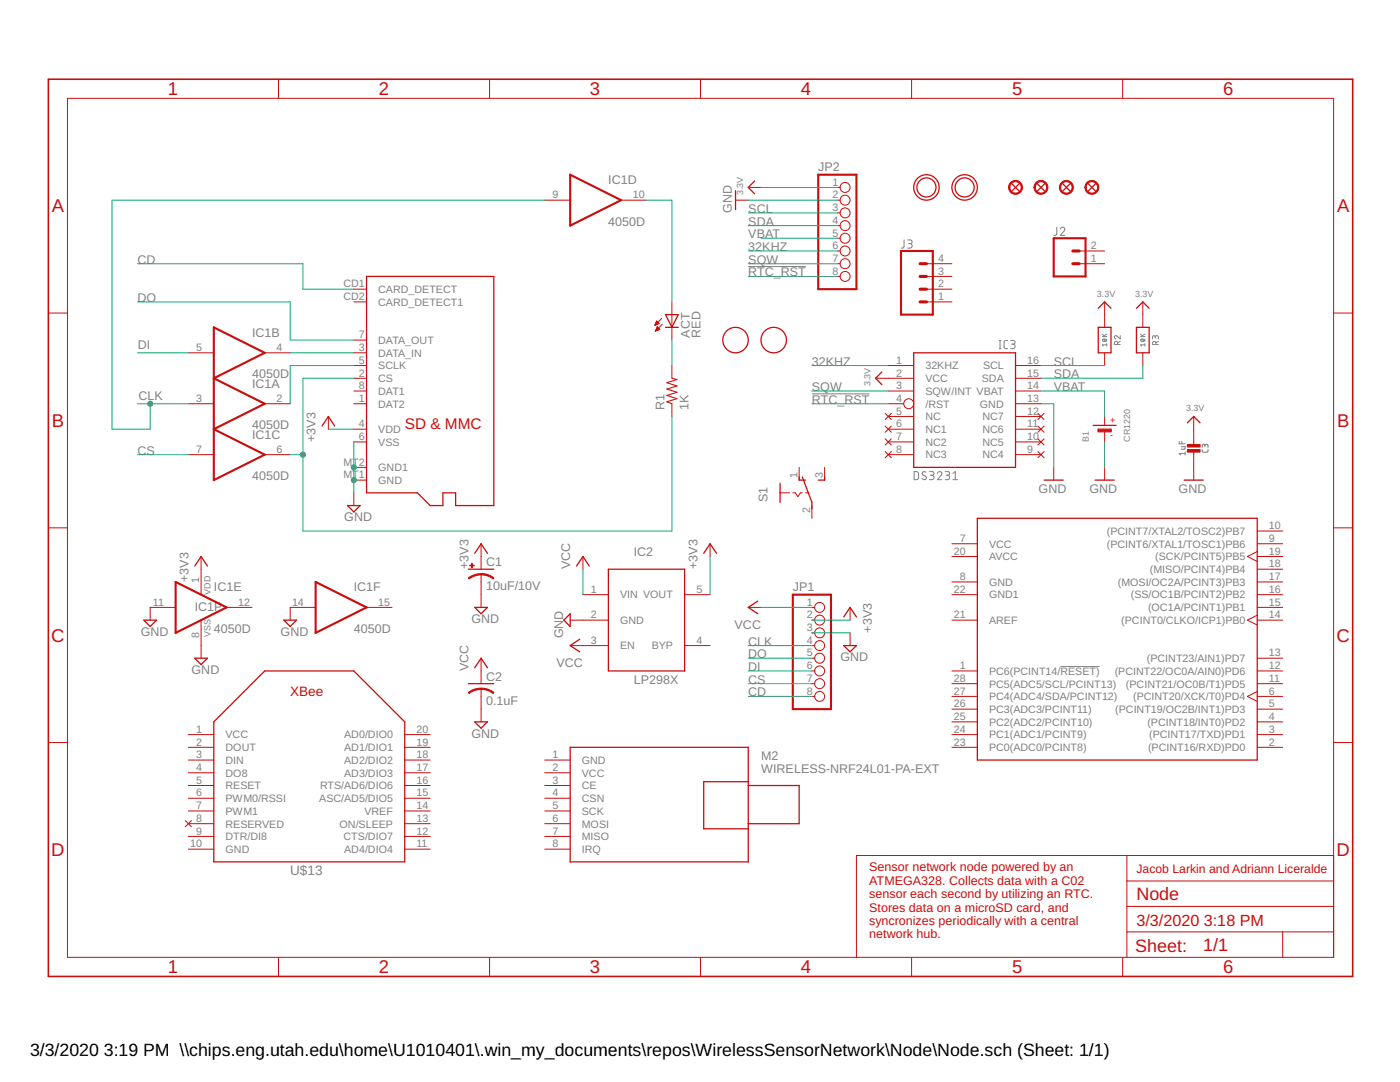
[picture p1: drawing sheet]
<svg xmlns="http://www.w3.org/2000/svg" width="279mm" height="216mm" viewBox="0 0 279 216" stroke-linecap="round" stroke-linejoin="round" font-family="sans-serif">
<g fill="none" stroke="#808080" stroke-width=".2">
<path d="M149.3 53.2h11.5M180.4 47.9v1.4l-.2 .2h-.3M181.1 47.9h.6a.36 .36 0 0 1 .3 .3 .36 .36 0 0 1-.3 .4h-.4M181.6 48.6a.46 .46 0 0 1 .4 .5 .46 .46 0 0 1-.4 .4h-.5M210.9 45.3v1.4l-.2 .2-.3 .1M211.6 45.7a.45 .45 0 0 1 .6-.3 .45 .45 0 0 1 .2 .7l-.8 .9h.9M162 78.6h11.5M199.4 69.6h.4M199.4 67.9h.4M199.6 67.9v1.7M201.1 67.9l-.5 .1-.2 .3v1l.2 .2 .5 .1M201.7 67.9h.5a.36 .36 0 0 1 .4 .4 .36 .36 0 0 1-.4 .4h-.3"/>
<path d="M202.1 68.7a.46 .46 0 0 1 .5 .4 .46 .46 0 0 1-.5 .5h-.4M220 67.2h.9M220 66.7l.5 .5M220.1 67.7l.4-.1 .4 .2a.41 .41 0 0 1-.4 .3 .41 .41 0 0 1-.5-.3zM220.2 67.7l.5 .4M220.9 68.8h-.9l.2 .2M220.9 68.6v.4M220.9 66.7l-.6 .3M223.1 68.7l-.2-.5h-.4l-.1 .5h1.2M223.6 67v.6l-.7-.5a.33 .33 0 0 0-.5 .1 .33 .33 0 0 0 .3 .4M223.6 68.1l-.5 .3M227.6 67.2h.9"/>
<path d="M227.6 66.7l.6 .5M227.8 67.7l.3-.1 .4 .2a.4 .4 0 0 1-.4 .3 .4 .4 0 0 1-.4-.3zM227.8 67.7l.5 .4M228.5 68.8h-.9l.2 .2M228.5 68.6v.4M228.5 66.7l-.5 .3M230.5 67.3l.2-.3h.4l.1 .6M230.5 67.5v-.4l-.3-.1-.2 .1v.5M230.7 68.7l-.2-.5h-.4l-.1 .5h1.2M231.2 68.1l-.5 .3M182.4 94.1h.6l.3 .3v1l-.3 .3h-.6zM184.8 94.2a.41 .41 0 0 0-.6 0 .41 .41 0 0 0 0 .6l.5 .2a.41 .41 0 0 1 .1 .7 .41 .41 0 0 1-.7-.1l-.1-.1"/>
<path d="M185.5 94.1h.5a.36 .36 0 0 1 .4 .4 .36 .36 0 0 1-.4 .3h-.3M185.9 94.8a.44 .44 0 0 1 .5 .5 .44 .44 0 0 1-.5 .4h-.4M187.1 94.5a.44 .44 0 0 1 .6-.4 .44 .44 0 0 1 .1 .7l-.7 .9h.9M188.6 94.1h.6a.36 .36 0 0 1 .3 .4 .36 .36 0 0 1-.3 .3h-.4M189.1 94.8a.44 .44 0 0 1 .4 .5 .44 .44 0 0 1-.4 .4h-.5M190.2 95.7h.9M190.2 94.5l.4-.4v1.6M235.3 88.1v.5h1.2M235.7 89.1h.8l-.1 .5h-.7M235.9 88.1v.5M236.5 90.5h-1.2l.3 .3M236.5 90.2v.6"/>
<path d="M239.9 89.7l.1 .4 .2 .1h.7l.2-.5M240.5 88.9l.1-.2h.4l.1 .6M240.5 89.2l-.1-.4-.3-.2-.2 .2v.5M211.6 133h7.9"/>
</g>
<g fill="none" stroke="#c90d0c" stroke-width=".2">
<path d="M13.5 19.6h252.6v171.4h-252.6zM55.6 15.8v3.8M97.7 15.8v3.8M139.8 15.8v3.8M181.9 15.8v3.8M224 15.8v3.8M108.7 39.9h5.1M124 39.9h5M146.8 39.9h2.5M149.3 37.4h2.6M167.1 39.9h.6M167.1 37.4h.6"/>
<path d="M70.6 57.7h2.6M167.1 42.5h.6M167.1 45h.6M167.1 47.5h.6M167.1 50.1h.6M167.1 52.6h.6M167.1 55.2h.6M184.9 57.7h5.1M184.9 52.6h5.1M184.9 55.2h5.1M215.4 50.1h5.1M215.4 52.6h5.1"/>
<path d="M9.7 62.5h3.8M37.6 70.4h5.1M52.8 70.4h5.1M70.6 70.4h2.6M70.6 75.5h2.6M70.6 72.9h2.6M70.6 67.9h2.6M70.6 78h2.6M70.6 60.2h2.6M130.7 64.8h.2M130.8 64.7h.4M130.8 64.6h.7"/>
<path d="M130.8 66h.1M130.9 64.5h.6M130.9 65.9h.3M130.9 64.4h.5M130.9 65.8h.6M131 64.2h.2M131 65.7h.7M131 64.1h.1M131 65.6h.6M131 64.1l.6 .5-.9 .3zM131.1 65.4h.3M131.1 65.3h.2"/>
<path d="M131.2 65.2l-.4 .9M131.2 65.2l.5 .5-.9 .4M131.2 65.2h.1M132.1 63.5l-1.4 1.4M132.2 64.7l-1.4 1.4M134.1 60.2v7.7M134.1 72.9v2.6M174.7 75.5h7.7M177.3 72.9h5.1M177.3 78h5.1M184.9 60.2h5.1M202.7 75.5h5.1"/>
<path d="M202.7 72.9h5.1M202.7 78h5.1M220.5 60.2v5.1M220.5 70.4v2.5M228.1 60.2v5.1M228.1 70.4v2.5M266.1 62.5h3.9M37.6 80.6h5.1M37.6 90.7h5.1M52.8 80.6h5.1M52.8 90.7h5.1M65.5 83.1v2.5"/>
<path d="M70.6 80.6h2.6M70.6 88.2h2.6M70.6 85.6h2.6M70.6 95.8h2.6M70.6 93.3h2.6M70.6 98.3v2.6M134.1 80.6v2.5M155.7 98.3h1.9M158.2 98.3h.5l.5 .8 .5-.8h.4M159.5 93.3v2.5M160.8 98.3h.6M164.6 93.3v2.5"/>
<path d="M176.7 82.5l1.2 1.2M176.7 85l1.2 1.3M176.7 87.6l1.2 1.2M176.7 90.1l1.2 1.2M177.3 80.6h3.1M177.3 90.7h5.1M177.3 88.2h5.1M177.3 85.6h5.1M177.3 83.1h5.1M177.9 82.5l-1.2 1.2M177.9 85l-1.2 1.3M177.9 87.6l-1.2 1.2"/>
<path d="M177.9 90.1l-1.2 1.2M202.7 80.6h5.1M202.7 90.7h5.1M202.7 88.2h5.1M202.7 85.6h5.1M202.7 83.1h5.1M207.1 90.1l1.3 1.2M207.1 87.6l1.3 1.2M207.1 85l1.3 1.3M207.1 82.5l1.3 1.2M208.4 90.1l-1.3 1.2M208.4 87.6l-1.3 1.2"/>
<path d="M208.4 85l-1.3 1.3M208.4 82.5l-1.3 1.2M210.3 93.3v2.5M220.5 83.1v1.7M220.5 86.3v1.9M220.5 93.3v2.5M238.2 83.1v5.8M238.2 90v5.8M9.7 105.3h3.8M40.1 111v7.7M96 108.5v5.1M96 114.6v6.6"/>
<path d="M116.3 118.7h5.1M116.3 111v2.6M136.6 118.7h5.1M141.7 108.5v2.5M162 100.9v2.5M190 118.7h5.1M190 108.5h5.1M190 111h5.1M190 116.1h5.1M250.9 118.7h5.1M250.9 108.5h5.1M250.9 111h5.1"/>
<path d="M250.9 116.1h5.1M250.9 106h5.1M250.9 113.6h5.1M250.9 110l-2 1 2 1M266.1 105.3h3.9M35.1 121.2h-5.1v2.5M40.1 123.7v7.6M45.2 121.2h5.1M63 121.2h-5.1v2.5M73.2 121.2h5M96 131.3v5.1M96 137.4v6.6"/>
<path d="M113.8 123.7h7.6M113.8 128.8h7.6M136.6 128.8h5.1M149.3 121.2h2.6M162 121.2h.6M162 123.7h.6M162 128.8h.6M162 126.3h.6M162 131.3h.6M162 133.9h.6M162 136.4h.6M162 139h.6"/>
<path d="M169.7 121.2v2.5M169.7 126.3v2.5M190 123.7h5.1M190 133.9h5.1M190 136.4h5.1M190 139h5.1M250.9 121.2h5.1M250.9 123.7h5.1M250.9 131.3h5.1M250.9 133.9h5.1M250.9 136.4h5.1M250.9 139h5.1"/>
<path d="M250.9 138l-2 1 2 1M250.9 122.7l-2 1 2 1M9.7 148.2h3.8M37.6 146.6h5.1M37.6 149.1h5.1M37.6 151.7h5.1M37.6 154.2h5.1M37.6 156.7h5.1M37.6 159.3h5.1M80.8 146.6h5.1M80.8 149.1h5.1M80.8 151.7h5.1"/>
<path d="M80.8 154.2h5.1M80.8 156.7h5.1M80.8 159.3h5.1M108.7 151.7h5.1M108.7 154.2h5.1M108.7 156.7h5.1M108.7 159.3h5.1M190 141.5h5.1M190 144h5.1M190 146.6h5.1M190 149.1h5.1M250.9 141.5h5.1"/>
<path d="M250.9 144h5.1M250.9 146.6h5.1M250.9 149.1h5.1M266.1 148.2h3.9M37 163.7l1.2 1.3M37.6 161.8h5.1M37.6 164.4h5.1M37.6 166.9h5.1M37.6 169.4h5.1M38.2 163.7l-1.2 1.3M80.8 161.8h5.1M80.8 164.4h5.1"/>
<path d="M80.8 166.9h5.1M80.8 169.4h5.1M108.7 161.8h5.1M108.7 164.4h5.1M108.7 166.9h5.1M108.7 169.4h5.1M224.9 170.7v20.3M224.9 175.8h41.2M266.1 170.7h-95.2v20.3M55.6 191v3.8M97.7 191v3.8M139.8 191v3.8"/>
<path d="M181.9 191v3.8M224 191v3.8M224.9 185.9h41.2M224.9 180.9h41.2M256 185.9v5.1"/>
<circle cx="168.7" cy="37.4" r=".99"/>
<circle cx="168.7" cy="39.9" r=".99"/>
<circle cx="168.7" cy="42.5" r=".99"/>
<circle cx="168.7" cy="45" r=".99"/>
<circle cx="168.7" cy="47.5" r=".99"/>
<circle cx="168.7" cy="55.2" r=".99"/>
<circle cx="168.7" cy="50.1" r=".99"/>
<circle cx="168.7" cy="52.6" r=".99"/>
<circle cx="181.4" cy="80.6" r=".99"/>
<circle cx="163.6" cy="123.7" r=".99"/>
<circle cx="163.6" cy="121.2" r=".99"/>
<circle cx="163.6" cy="126.3" r=".99"/>
<circle cx="163.6" cy="131.3" r=".99"/>
<circle cx="163.6" cy="133.9" r=".99"/>
<circle cx="163.6" cy="139" r=".99"/>
<circle cx="163.6" cy="136.4" r=".99"/>
<circle cx="163.6" cy="128.8" r=".99"/>
</g>
<path d="M9.7 15.8h260.3v179h-260.3z" fill="none" stroke="#c90d0c" stroke-width=".32"/>
<path d="M113.8 34.9l10.2 5-10.2 5.1zM163.3 34.9h7.6v22.8h-7.6zM179.8 50.1h6.4v12.7h-6.4zM210.3 47.5h6.3v7.7h-6.3zM42.7 65.3l10.1 5.1-10.1 5.1 10.1 5.1-10.1 5 10.1 5.1-10.1 5.1zM35.1 116.1l10.1 5.1-10.1 5.1zM63 116.1l10.2 5.1-10.2 5.1zM158.2 118.7h7.6v22.8h-7.6z" fill="none" stroke="#c90d0c" stroke-width=".42"/>
<g fill="none" stroke="#c90d0c" stroke-width=".25">
<path d="M146.8 38v3.8M150.6 36.1l-1.3 1.3 1.3 1.3M201.9 36.6l1.5 1.6M203.4 36.6l-1.5 1.6M207 36.6l1.5 1.6M208.5 36.6l-1.5 1.6M212.1 36.6l1.5 1.6M213.6 36.6l-1.5 1.6M217.1 36.6l1.6 1.6M218.7 36.6l-1.6 1.6M73.2 55.2h25.4v45.7h-7.7v-2.6h-2.5v2.6h-2.5l-2.6-2.6h-10.1zM132.8 62.8h2.6l-1.3 2.5z"/>
<path d="M132.8 65.3h2.6M176 74.2l-1.3 1.3 1.3 1.3M182.4 70.4h20.3v22.9h-20.3zM219.2 65.3h2.5v5.1h-2.5zM219.2 61.5l1.3-1.3 1.2 1.3M226.8 65.3h2.5v5.1h-2.5zM226.8 61.5l1.3-1.3 1.2 1.3M64.3 85l1.2-1.9 1.3 1.9M155.7 96.4v3.8M159.5 95.2v.6h1.3M160.1 95.2l1.9 5v1.3M164.6 95.2v.6h-1.3"/>
<path d="M208.4 95.8h3.8M218.2 84.9h4.5M218.5 95.8h3.9M219.2 85.6h2.5v.5h-2.5zM219.2 85.9h2.5M236.3 95.8h3.8M237 84.4l1.2-1.3 1.3 1.3M38.9 112.9l1.2-1.9 1.3 1.9M69.3 100.9h2.6l-1.3 1.3zM93.5 113.6h5.1M94.7 110.4l1.3-1.9 1.3 1.9M115.1 112.9l1.2-1.9 1.3 1.9"/>
<path d="M121.4 113.6h15.2v20.3h-15.2zM140.4 110.4l1.3-1.9 1.3 1.9M151.2 119.9l-1.9 1.3 1.9 1.3M195.1 103.4h55.8v48.3h-55.8zM28.7 123.7h2.5l-1.2 1.3zM38.9 131.3h2.5l-1.3 1.3zM52.8 133.9h17.8l10.2 10.1v28h-38.1v-28zM56.6 123.7h2.6l-1.3 1.3zM93.5 136.4h5.1M94.7 121.2h2.6l-1.3 1.3zM94.7 133.2l1.3-1.9 1.3 1.9M113.8 122.5v2.5l-1.3-1.3z"/>
<path d="M115.7 127.6l-1.9 1.2 1.9 1.3M168.4 123.1l1.3-1.9 1.2 1.9M168.4 128.8h2.5l-1.2 1.3zM94.7 144h2.6l-1.3 1.3zM113.8 149.1h35.5v22.9h-35.5zM149.3 156.7h10.2v7.7h-10.2M149.3 156h-8.9v9.4h8.9"/>
<circle cx="184.9" cy="37.4" r="1.91"/>
<circle cx="184.9" cy="37.4" r="2.54"/>
<circle cx="192.5" cy="37.4" r="1.91"/>
<circle cx="192.5" cy="37.4" r="2.54"/>
<circle cx="146.8" cy="67.9" r="2.54"/>
<circle cx="154.4" cy="67.9" r="2.54"/>
</g>
<g fill="#c90d0c" stroke="#c90d0c" stroke-width=".2">
<path d="M96 114.4h.3a3.9 3.9 0 0 1 2.3 .9l-.2 .2-1.4-.7-1-.1z" fill-rule="evenodd"/>
<path d="M93.5 115.3l1.2-.6 1.3-.2v.2l-1 .2-1.4 .6z" fill-rule="evenodd"/>
<path d="M96 137.3l1.4 .2 1.2 .7-.2 .2-1.4-.7-1-.1z" fill-rule="evenodd"/>
<path d="M93.5 138.2l1.2-.7 1.3-.2v.3l-1.5 .3-.9 .5z" fill-rule="evenodd"/>
<path d="M211.8 36.4a1.4 1.4 0 0 1 2.2 .3 1.4 1.4 0 0 1-.8 2 1.4 1.4 0 0 1-1.8-1.3h.3a1.14 1.14 0 0 1 1.7-1 1.14 1.14 0 0 1 .1 2 1.14 1.14 0 0 1-1.8-.7v-.3h-.3z" fill-rule="evenodd"/>
<path d="M201.7 36.4a1.4 1.4 0 0 1 2.2 .3 1.4 1.4 0 0 1-.8 2 1.4 1.4 0 0 1-1.8-1.3h.2a1.14 1.14 0 0 1 1.6-1.1 1.14 1.14 0 0 1 .3 1.9 1.14 1.14 0 0 1-1.8-.5l-.1-.3h-.2z" fill-rule="evenodd"/>
<path d="M206.7 36.4a1.4 1.4 0 0 1 2.2 .3 1.4 1.4 0 0 1-.8 2 1.4 1.4 0 0 1-1.7-1.3h.2a1.14 1.14 0 0 1 1.6-1.1 1.14 1.14 0 0 1 .3 1.9 1.14 1.14 0 0 1-1.8-.5l-.1-.3h-.2z" fill-rule="evenodd"/>
<path d="M216.9 36.4a1.4 1.4 0 0 1 2.2 .3 1.4 1.4 0 0 1-.8 2 1.4 1.4 0 0 1-1.8-1.3h.3a1.14 1.14 0 0 1 1.6-1 1.14 1.14 0 0 1 .2 2 1.14 1.14 0 0 1-1.8-.7v-.3h-.3z" fill-rule="evenodd"/>
</g>
<g fill="#c90d0c" stroke="#c90d0c" stroke-width=".2">
<path d="M93.7 112.8h.9v.1h-.9z"/>
<path d="M94.1 112.4h.2v.9h-.2z"/>
<path d="M237 88.7h2.5v.5h-2.5z"/>
<path d="M237 89.7h2.5v.5h-2.5z"/>
</g>
<path d="M134.1 75.5l1 .2-2 .7 2 .6-2 .6 2 .7-2 .6 2 .6-2 .7 1 .4" fill="none" stroke="#c90d0c" stroke-width=".21"/>
<path d="M183.6 52.6h1.3M183.6 55.2h1.3M183.6 57.7h1.3M214.1 50.1h1.3M214.1 52.6h1.3M183.6 60.2h1.3" fill="none" stroke="#c90d0c" stroke-width=".61"/>
<g fill="none" stroke="#0dab76" stroke-width=".2">
<path d="M108.7 39.9h-86.3v45.7h7.6v-5M129 39.9h5.1v20.3M149.3 39.9h17.8M151.9 37.4h15.2M27.4 52.6h33.1v5.1h10.1M149.3 52.6h17.8M149.3 45h17.8M149.3 42.5h17.8M149.3 50.1h17.8M149.3 55.2h17.8M151.9 47.5h15.2M27.4 60.2h30.5v7.7h12.7"/>
<path d="M27.4 70.4h10.2M57.9 70.4h12.7M70.6 75.5h-10.1v30.5h73.6v-22.9M70.6 72.9h-12.7v7.7M134.1 67.9v5M162 72.9h15.3M162 78h15.3M207.8 72.9h12.7M207.8 78h12.7v5.1M228.1 72.9v2.6h-20.3M27.4 90.7h10.2M27.4 80.6h10.2"/>
<path d="M57.9 90.7h2.6M65.5 85.6h5.1M70.6 88.2v10.1M162 80.6h15.3M207.8 80.6h2.5v12.7M220.5 88.2v5.1M116.3 113.6v5.1M141.7 111v7.7M149.3 139h12.7M149.3 131.3h12.7M149.3 133.9h12.7M149.3 128.8h12.7"/>
<path d="M149.3 136.4h12.7M151.9 121.2h10.1M162 123.7h7.7M162 126.3h7.7"/>
</g>
<g fill="#0dab76" stroke="#0dab76" stroke-width=".2">
<circle cx="60.5" cy="90.7" r=".51"/>
<circle cx="70.6" cy="93.3" r=".51"/>
<circle cx="70.6" cy="95.8" r=".51"/>
<circle cx="30" cy="80.6" r=".51"/>
</g>
<g font-size="3.7" fill="#c90d0c">
<text x="33.5" y="19">1</text>
<text x="75.6" y="19">2</text>
<text x="117.7" y="19">3</text>
<text x="159.9" y="19">4</text>
<text x="202" y="19">5</text>
<text x="244.1" y="19">6</text>
<text x="10.3" y="42.3">A</text>
<text x="266.8" y="42.3">A</text>
<text x="10.3" y="85.2">B</text>
<text x="266.8" y="85.2">B</text>
<text x="10.2" y="128">C</text>
<text x="266.7" y="128">C</text>
<text x="10.2" y="170.9">D</text>
<text x="266.7" y="170.9">D</text>
<text x="33.5" y="194.2">1</text>
<text x="75.6" y="194.2">2</text>
<text x="117.7" y="194.2">3</text>
<text x="159.9" y="194.2">4</text>
<text x="202" y="194.2">5</text>
<text x="244.1" y="194.2">6</text>
</g>
<g font-size="3.6" fill="#c90d0c">
<text x="226.8" y="179.6">Node</text>
<text x="226.5" y="189.9">Sheet:</text>
<text x="240.1" y="189.8">1/1</text>
</g>
<g font-size="3.5">
<text x="6" y="210.7">3/3/2020</text>
<text x="20.7" y="210.7">3:19 PM \\chips.eng.utah.edu\home\U1010401\.win_my_documents\repos\WirelessSensorNetwork\Node\Node.sch (Sheet: 1/1)</text>
</g>
<g font-size="3.2" fill="#c90d0c">
<text x="226.8" y="184.7">3/3/2020</text>
<text x="240.3" y="184.7">3:18 PM</text>
</g>
<text font-size="3.1" fill="#c90d0c" x="80.8" y="85.6">SD &amp; MMC</text>
<text font-size="2.7" fill="#c90d0c" x="57.9" y="139">XBee</text>
<text font-size="2.7" fill="#808080" x="57.9" y="174.5">U$13</text>
<g font-size="2.5" fill="#808080">
<text x="163.3" y="34.2">JP2</text>
<text x="121.4" y="36.8">IC1D</text>
<text x="121.4" y="45">4050D</text>
<text x="146" y="42.5" transform="rotate(-90 146 42.5)">GND</text>
<text x="149.3" y="45">SDA</text>
<text x="149.3" y="42.5">SCL</text>
<text x="149.3" y="47.6">VBAT</text>
<text x="27.4" y="52.6">CD</text>
<text x="149.3" y="50.1">32KHZ</text>
<text x="149.3" y="52.6">SQW</text>
<text x="149.3" y="55.2">RTC_RST</text>
<text x="27.4" y="60.2">DO</text>
<text x="27.5" y="69.6">DI</text>
<text x="50.3" y="67.2">IC1B</text>
<text x="137.7" y="67.4" transform="rotate(-90 137.7 67.4)">ACT</text>
<text x="139.8" y="67.4" transform="rotate(-90 139.8 67.4)">RED</text>
<text x="50.3" y="75.5">4050D</text>
<text x="50.3" y="77.4">IC1A</text>
<text x="162" y="72.9">32KHZ</text>
<text x="210.3" y="75.5">SDA</text>
<text x="210.3" y="72.9">SCL</text>
<text x="27.6" y="79.8">CLK</text>
<text x="132.6" y="81.8" transform="rotate(-90 132.6 81.8)">R1</text>
<text x="137.4" y="81.8" transform="rotate(-90 137.4 81.8)">1K</text>
<text x="162" y="78">SQW</text>
<text x="162" y="80.6">RTC_RST</text>
<text x="210.3" y="78">VBAT</text>
<text x="50.3" y="85.6">4050D</text>
<text x="50.3" y="87.5">IC1C</text>
<text x="63" y="88.2" transform="rotate(-90 63 88.2)">+3V3</text>
<text x="27.4" y="90.7">CS</text>
<text x="50.3" y="95.8">4050D</text>
<text x="153.1" y="100.2" transform="rotate(-90 153.1 100.2)">S1</text>
<text x="207.3" y="98.3">GND</text>
<text x="217.4" y="98.3">GND</text>
<text x="235.2" y="98.3">GND</text>
<text x="68.7" y="104.1">GND</text>
<text x="93.5" y="113.6" transform="rotate(-90 93.5 113.6)">+3V3</text>
<text x="97" y="112.9">C1</text>
<text x="113.8" y="113.6" transform="rotate(-90 113.8 113.6)">VCC</text>
<text x="126.5" y="111">IC2</text>
<text x="139.2" y="113.6" transform="rotate(-90 139.2 113.6)">+3V3</text>
<text x="37.6" y="116.1" transform="rotate(-90 37.6 116.1)">+3V3</text>
<text x="42.7" y="118">IC1E</text>
<text x="70.6" y="118">IC1F</text>
<text x="97" y="117.8">10uF/10V</text>
<text x="158.2" y="118">JP1</text>
<text x="38.9" y="121.8">IC1P</text>
<text x="94.1" y="124.4">GND</text>
<text x="146.6" y="125.5">VCC</text>
<text x="28.1" y="126.9">GND</text>
<text x="42.7" y="126.3">4050D</text>
<text x="56" y="126.9">GND</text>
<text x="70.6" y="126.3">4050D</text>
<text x="112.4" y="127.4" transform="rotate(-90 112.4 127.4)">GND</text>
<text x="149.3" y="131.3">DO</text>
<text x="149.3" y="128.8">CLK</text>
<text x="167.7" y="132">GND</text>
<text x="174" y="126.3" transform="rotate(-90 174 126.3)">+3V3</text>
<text x="38.2" y="134.5">GND</text>
<text x="93.5" y="133.9" transform="rotate(-90 93.5 133.9)">VCC</text>
<text x="97" y="135.8">C2</text>
<text x="111.1" y="133.1">VCC</text>
<text x="126.5" y="136.4">LP298X</text>
<text x="149.3" y="133.9">DI</text>
<text x="149.3" y="136.4">CS</text>
<text x="97" y="140.6">0.1uF</text>
<text x="149.3" y="139">CD</text>
<text x="94.1" y="147.2">GND</text>
<text x="151.9" y="154.2">WIRELESS-NRF24L01-PA-EXT</text>
<text x="151.9" y="151.7">M2</text>
</g>
<g font-size="2.5" fill="#c90d0c">
<text x="173.5" y="173.9">Sensor network node powered by an</text>
<text x="173.5" y="176.5">ATMEGA328. Collects data with a C02</text>
<text x="173.5" y="179.2">sensor each second by utilizing an RTC.</text>
<text x="173.5" y="181.9">Stores data on a microSD card, and</text>
<text x="173.5" y="184.5">syncronizes periodically with a central</text>
<text x="173.5" y="187.2">network hub.</text>
</g>
<text font-size="2.4" fill="#c90d0c" x="226.8" y="174.3">Jacob Larkin and Adriann Liceralde</text>
<g font-size="2.1" fill="#808080">
<text x="110.3" y="39.6">9</text>
<text x="126.3" y="39.6">10</text>
<text x="166.1" y="37">1</text>
<text x="166.1" y="39.6">2</text>
<text x="166.1" y="42.1">3</text>
<text x="166.1" y="44.7">4</text>
<text x="166.1" y="47.2">5</text>
<text x="166.1" y="49.7">6</text>
<text x="166.1" y="52.3">7</text>
<text x="187.2" y="52.3">4</text>
<text x="217.7" y="52.3">1</text>
<text x="217.7" y="49.7">2</text>
<text x="68.5" y="57.4">CD1</text>
<text x="68.5" y="59.9">CD2</text>
<text x="75.5" y="58.5">CARD_DETECT</text>
<text x="166.1" y="54.8">8</text>
<text x="187.2" y="59.9">1</text>
<text x="187.2" y="57.4">2</text>
<text x="187.2" y="54.8">3</text>
<text x="75.5" y="61">CARD_DETECT1</text>
<text x="39.2" y="70">5</text>
<text x="55.2" y="70">4</text>
<text x="71.6" y="70">3</text>
<text x="71.6" y="67.5">7</text>
<text x="75.5" y="71.2">DATA_IN</text>
<text x="75.5" y="68.6">DATA_OUT</text>
<text x="71.6" y="75.1">2</text>
<text x="71.6" y="72.6">5</text>
<text x="71.6" y="77.7">8</text>
<text x="75.5" y="76.2">CS</text>
<text x="75.5" y="73.7">SCLK</text>
<text x="178.8" y="72.6">1</text>
<text x="178.8" y="77.7">3</text>
<text x="178.8" y="75.1">2</text>
<text x="184.7" y="73.7">32KHZ</text>
<text x="184.7" y="76.2">VCC</text>
<text x="196" y="76.2">SDA</text>
<text x="196.2" y="73.7">SCL</text>
<text x="205" y="72.6">16</text>
<text x="205" y="75.1">15</text>
<text x="205" y="77.7">14</text>
<text x="39.2" y="80.2">3</text>
<text x="55.2" y="80.2">2</text>
<text x="71.6" y="80.2">1</text>
<text x="75.5" y="78.8">DAT1</text>
<text x="75.5" y="81.3">DAT2</text>
<text x="178.8" y="80.2">4</text>
<text x="178.8" y="82.7">5</text>
<text x="184.7" y="81.3">/RST</text>
<text x="184.7" y="78.8">SQW/INT VBAT</text>
<text x="184.7" y="83.9">NC</text>
<text x="195.6" y="81.3">GND</text>
<text x="196.1" y="83.9">NC7</text>
<text x="205" y="80.2">13</text>
<text x="205" y="82.7">12</text>
<text x="71.6" y="87.8">6</text>
<text x="71.6" y="85.3">4</text>
<text x="75.5" y="88.9">VSS</text>
<text x="75.5" y="86.4">VDD</text>
<text x="178.8" y="85.3">6</text>
<text x="178.8" y="87.8">7</text>
<text x="184.7" y="86.4">NC1</text>
<text x="184.7" y="88.9">NC2</text>
<text x="196.1" y="88.9">NC5</text>
<text x="196.1" y="86.4">NC6</text>
<text x="205" y="87.8">10</text>
<text x="205" y="85.3">11</text>
<text x="39.2" y="90.4">7</text>
<text x="55.2" y="90.4">6</text>
<text x="68.5" y="95.4">MT1</text>
<text x="68.5" y="92.9">MT2</text>
<text x="75.5" y="94">GND1</text>
<text x="159.1" y="95.4" transform="rotate(-90 159.1 95.4)">1</text>
<text x="164.2" y="95.4" transform="rotate(-90 164.2 95.4)">3</text>
<text x="178.8" y="90.4">8</text>
<text x="184.7" y="91.5">NC3</text>
<text x="196.1" y="91.5">NC4</text>
<text x="205" y="90.4">9</text>
<text x="75.5" y="96.6">GND</text>
<text x="161.7" y="102.4" transform="rotate(-90 161.7 102.4)">2</text>
<text x="220.9" y="106.7">(PCINT7/XTAL2/TOSC2)PB7</text>
<text x="253.3" y="105.6">10</text>
<text x="190.3" y="110.7">20</text>
<text x="191.5" y="108.1">7</text>
<text x="197.4" y="109.3">VCC</text>
<text x="197.4" y="111.8">AVCC</text>
<text x="220.9" y="109.3">(PCINT6/XTAL1/TOSC1)PB6</text>
<text x="230.5" y="111.8">(SCK/PCINT5)PB5</text>
<text x="253.3" y="108.1">9</text>
<text x="253.3" y="113.2">18</text>
<text x="253.3" y="110.7">19</text>
<text x="39.8" y="116.3" transform="rotate(-90 39.8 116.3)">1</text>
<text x="117.9" y="118.3">1</text>
<text x="123.7" y="119.4">VIN VOUT</text>
<text x="139" y="118.3">5</text>
<text x="190.3" y="118.3">22</text>
<text x="191.5" y="115.8">8</text>
<text x="197.4" y="116.9">GND</text>
<text x="197.4" y="119.4">GND1</text>
<text x="223.1" y="116.9">(MOSI/OC2A/PCINT3)PB3</text>
<text x="225.7" y="119.4">(SS/OC1B/PCINT2)PB2</text>
<text x="229.5" y="114.3">(MISO/PCINT4)PB4</text>
<text x="253.3" y="118.3">16</text>
<text x="253.3" y="115.8">17</text>
<text x="30.5" y="120.8">11</text>
<text x="47.6" y="120.8">12</text>
<text x="58.3" y="120.8">14</text>
<text x="75.5" y="120.8">15</text>
<text x="117.9" y="123.4">2</text>
<text x="123.7" y="124.5">GND</text>
<text x="161.1" y="120.8">1</text>
<text x="161.1" y="123.4">2</text>
<text x="161.1" y="125.9">3</text>
<text x="190.3" y="123.4">21</text>
<text x="197.4" y="124.5">AREF</text>
<text x="223.8" y="124.5">(PCINT0/CLKO/ICP1)PB0</text>
<text x="229.1" y="122">(OC1A/PCINT1)PB1</text>
<text x="253.3" y="123.4">14</text>
<text x="253.3" y="120.8">15</text>
<text x="39.8" y="127.3" transform="rotate(-90 39.8 127.3)">8</text>
<text x="117.9" y="128.5">3</text>
<text x="123.7" y="129.6">EN</text>
<text x="130.1" y="129.6">BYP</text>
<text x="139" y="128.5">4</text>
<text x="161.1" y="128.5">4</text>
<text x="161.1" y="131">5</text>
<text x="253.3" y="131">13</text>
<text x="161.1" y="133.5">6</text>
<text x="161.1" y="136.1">7</text>
<text x="190.3" y="136.1">28</text>
<text x="191.5" y="133.5">1</text>
<text x="197.4" y="134.7">PC6(PCINT14/RESET)</text>
<text x="197.4" y="137.2">PC5(ADC5/SCL/PCINT13)</text>
<text x="222.5" y="134.7">(PCINT22/OC0A/AIN0)PD6</text>
<text x="224.7" y="137.2">(PCINT21/OC0B/T1)PD5</text>
<text x="228.9" y="132.1">(PCINT23/AIN1)PD7</text>
<text x="253.3" y="136.1">11</text>
<text x="253.3" y="133.5">12</text>
<text x="161.1" y="138.6">8</text>
<text x="190.3" y="138.6">27</text>
<text x="190.3" y="141.2">26</text>
<text x="190.3" y="143.7">25</text>
<text x="197.4" y="139.7">PC4(ADC4/SDA/PCINT12)</text>
<text x="197.4" y="142.3">PC3(ADC3/PCINT11)</text>
<text x="222.6" y="142.3">(PCINT19/OC2B/INT1)PD3</text>
<text x="226.1" y="139.7">(PCINT20/XCK/T0)PD4</text>
<text x="253.3" y="143.7">4</text>
<text x="253.3" y="141.2">5</text>
<text x="253.3" y="138.6">6</text>
<text x="39.2" y="146.2">1</text>
<text x="39.2" y="148.8">2</text>
<text x="45" y="147.3">VCC</text>
<text x="45" y="149.9">DOUT</text>
<text x="68.7" y="149.9">AD1/DIO1</text>
<text x="68.7" y="147.3">AD0/DIO0</text>
<text x="83.1" y="148.8">19</text>
<text x="83.1" y="146.2">20</text>
<text x="190.3" y="146.2">24</text>
<text x="190.3" y="148.8">23</text>
<text x="197.4" y="144.8">PC2(ADC2/PCINT10)</text>
<text x="197.4" y="147.3">PC1(ADC1/PCINT9)</text>
<text x="197.4" y="149.9">PC0(ADC0/PCINT8)</text>
<text x="229" y="144.8">(PCINT18/INT0)PD2</text>
<text x="229.1" y="149.9">(PCINT16/RXD)PD0</text>
<text x="229.3" y="147.3">(PCINT17/TXD)PD1</text>
<text x="253.3" y="148.8">2</text>
<text x="253.3" y="146.2">3</text>
<text x="39.2" y="151.3">3</text>
<text x="39.2" y="153.8">4</text>
<text x="45" y="152.4">DIN</text>
<text x="45" y="155">DO8</text>
<text x="68.7" y="155">AD3/DIO3</text>
<text x="68.7" y="152.4">AD2/DIO2</text>
<text x="83.1" y="153.8">17</text>
<text x="83.1" y="151.3">18</text>
<text x="110.3" y="151.3">1</text>
<text x="110.3" y="153.8">2</text>
<text x="116.1" y="152.4">GND</text>
<text x="116.1" y="155">VCC</text>
<text x="39.2" y="156.4">5</text>
<text x="39.2" y="158.9">6</text>
<text x="39.2" y="161.5">7</text>
<text x="45" y="157.5">RESET</text>
<text x="45" y="160">PWM0/RSSI</text>
<text x="63.7" y="160">ASC/AD5/DIO5</text>
<text x="63.9" y="157.5">RTS/AD6/DIO6</text>
<text x="83.1" y="161.5">14</text>
<text x="83.1" y="158.9">15</text>
<text x="83.1" y="156.4">16</text>
<text x="110.3" y="156.4">3</text>
<text x="110.3" y="158.9">4</text>
<text x="110.3" y="161.5">5</text>
<text x="116.1" y="157.5">CE</text>
<text x="116.1" y="160">CSN</text>
<text x="39.2" y="164">8</text>
<text x="39.2" y="166.5">9</text>
<text x="45" y="162.6">PWM1</text>
<text x="45" y="165.1">RESERVED</text>
<text x="45" y="167.7">DTR/DI8</text>
<text x="67.8" y="165.1">ON/SLEEP</text>
<text x="68.6" y="167.7">CTS/DIO7</text>
<text x="72.7" y="162.6">VREF</text>
<text x="83.1" y="166.5">12</text>
<text x="83.1" y="164">13</text>
<text x="110.3" y="164">6</text>
<text x="110.3" y="166.5">7</text>
<text x="116.1" y="162.6">SCK</text>
<text x="116.1" y="165.1">MOSI</text>
<text x="116.1" y="167.7">MISO</text>
<text x="38" y="169.1">10</text>
<text x="45" y="170.2">GND</text>
<text x="68.7" y="170.2">AD4/DIO4</text>
<text x="83.1" y="169.1">11</text>
<text x="110.3" y="169.1">8</text>
<text x="116.1" y="170.2">IRQ</text>
</g>
<g font-size="1.8" fill="#808080">
<text x="148.3" y="38.9" transform="rotate(-90 148.3 38.9)">3.3V</text>
<text x="218.9" y="59.2">3.3V</text>
<text x="226.5" y="59.2">3.3V</text>
<text x="173.7" y="77" transform="rotate(-90 173.7 77)">3.3V</text>
<text x="236.7" y="82.1">3.3V</text>
<text x="217.3" y="88.2" transform="rotate(-90 217.3 88.2)">B1</text>
<text x="225.5" y="88.2" transform="rotate(-90 225.5 88.2)">CR1220</text>
<text x="42" y="118.7" transform="rotate(-90 42 118.7)">VDD</text>
<text x="42" y="127" transform="rotate(-90 42 127)">VSS</text>
</g>
<g font-size="1.8" fill="#c90d0c">
<text x="221.6" y="84.4">+</text>
<text x="221.6" y="87.4">-</text>
</g>
</svg>
